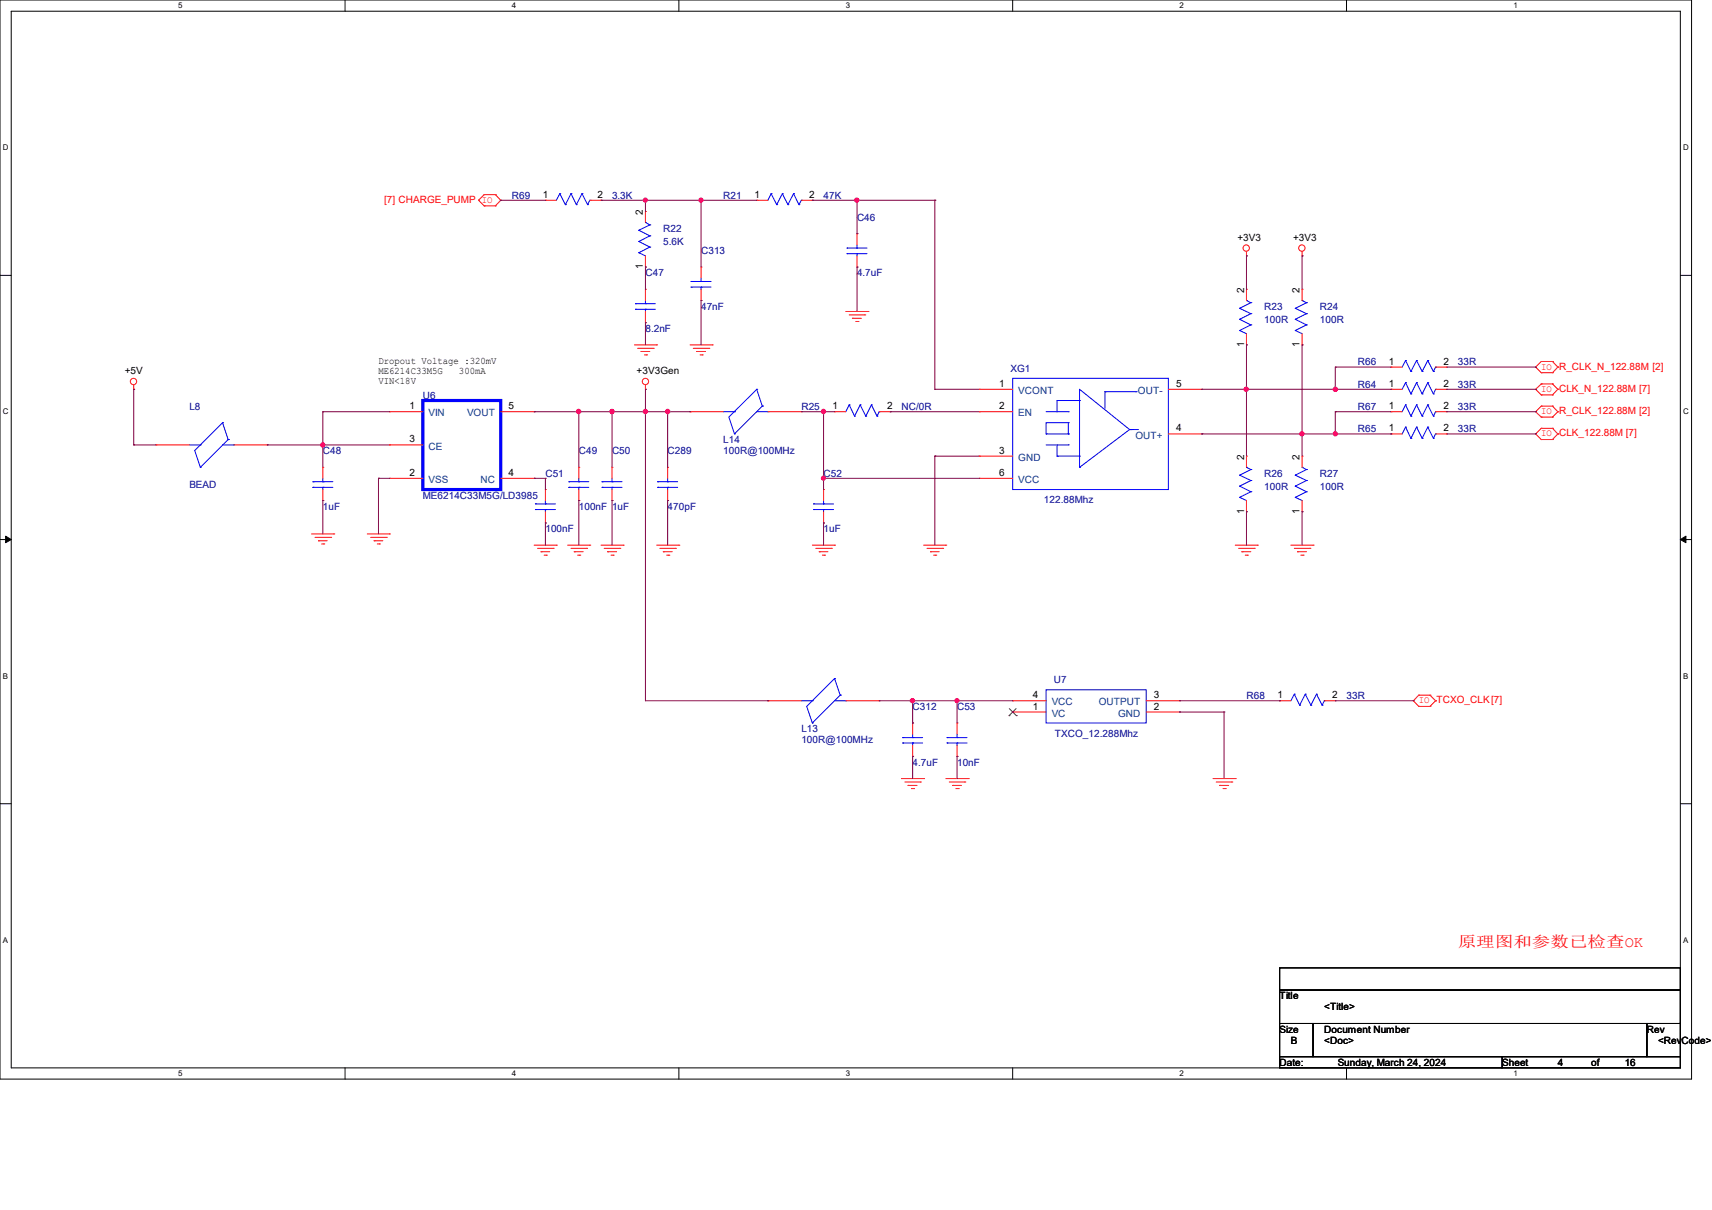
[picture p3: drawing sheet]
<svg xmlns="http://www.w3.org/2000/svg" width="297mm" height="210mm" viewBox="0 0 297 210" stroke-linecap="round" stroke-linejoin="round" font-family="sans-serif">
<g fill="none" stroke="#000" stroke-width=".17">
<path d="M0 0h293.5v187.3h-293.5zM1.9 1.9h289.6v183.4h-289.6zM59.9 0v1.9M117.8 0v1.9M175.7 0v1.9M233.6 0v1.9M0 47.8h1.9M291.5 47.8h2M0 93.6h1.9M1 93l.9 .6-.9 .6zM291.5 93.6l1-.6v1.2zM291.5 93.6h2"/>
<path d="M0 139.5h1.9M291.5 139.5h2M222 168h69.5v3.8h-69.5zM222 171.8h69.5v5.8h-69.5zM222 177.6h5.8v5.8h-5.8zM227.8 177.6h57.9v5.8h-57.9zM285.7 177.6h5.8v5.8h-5.8zM59.9 185.3v2M117.8 185.3v2M175.7 185.3v2M222 183.4h38.6v1.9h-38.6zM233.6 185.3v2"/>
<path d="M260.6 183.4h30.9v1.9h-30.9z"/>
</g>
<path d="M1 93l.9 .6-.9 .6zM291.5 93.6l1-.6v1.2z" fill="#000"/>
<g fill="none" stroke="#f00" stroke-width=".17">
<path d="M83 34.8h.1M83 34.8l1 .9M84 33.8h.1M84 35.7h.1M84 33.8l-1 1M84 33.8h1.9M84 35.7h1.9M85.9 33.8h.1M85.9 35.7h.1M85.9 33.8l1 1-1 .9M94.6 34.8h.1M94.6 34.8h1.9"/>
<path d="M102.3 34.8h2M104.3 34.8h.1M112 36.7h.1M112 36.7v1.9M131.3 34.8h.1M131.3 34.8h1.9M139 34.8h1.9M140.9 34.8h.1M110.1 59.9h3.8M112 46.4h.1M112 56h.1M112 50.2h.1"/>
<path d="M112 44.4v2M112 50.2v2M112 54.1v1.9M113.9 59.9h.1M119.7 59.9h3.9M121.6 52.2h.1M121.6 46.4h.1M121.6 46.4v1.9M121.6 50.2v2M123.6 59.9h.1M146.7 54.1h3.9M147.3 54.7h2.7"/>
<path d="M147.9 55.2h.1M147.9 55.2h1.5M148.5 55.8h.3M148.7 46.4h.1M148.7 40.6h.1M148.7 40.6v1.9M148.7 44.4v2M148.8 55.8h.1M150 54.7h.1M150.6 54.1h.1M216.2 44.4h.1M216.2 59.9h.1"/>
<path d="M216.2 50.2h.1M216.2 43.6v.8M216.2 50.2v2M216.2 57.9v2M225.9 44.4h.1M225.9 59.9h.1M225.9 50.2h.1M225.9 43.6v.8M225.9 50.2v2M225.9 57.9v2M23.2 67.6h.1M23.2 66.8v.8"/>
<path d="M27.1 77.2h.1M27.1 77.2h5.8M40.6 77.2h5.8M46.4 77.2h.1M67.6 77.2h.1M67.6 71.5h.1M67.6 77.2h5.8M67.6 71.5h5.8M86.9 71.5h5.8M92.7 71.5h.1M110.6 60.5h2.7M111.2 61h.1"/>
<path d="M111.2 61h1.5M111.8 61.6h.4M112 67.6h.1M112 66.8v.8M112.2 61.6h.1M113.3 60.5h.1M119.7 71.5h.1M119.7 71.5h5.8M120.3 60.5h2.7M120.9 61h.1M120.9 61h1.5M121.5 61.6h.3"/>
<path d="M121.8 61.6h.1M123 60.5h.1M133.2 71.5h5.8M139 71.5h.1M144.8 71.5h.1M144.8 71.5h1.9M152.5 71.5h1.9M154.4 71.5h.1M169.9 67.6h.1M169.9 71.5h.1M169.9 79.2h.1M169.9 67.6h5.8"/>
<path d="M169.9 71.5h5.8M169.9 79.2h5.8M202.7 67.6h5.8M202.7 75.3h5.8M208.5 75.3h.1M208.5 67.6h.1M216.2 79.2h.1M216.2 79.2v1.9M225.9 79.2h.1M225.9 79.2v1.9M241.3 67.6h.1M241.3 63.7h.1"/>
<path d="M241.3 71.5h.1M241.3 75.3h.1M241.3 67.6h1.9M241.3 71.5h1.9M241.3 75.3h1.9M241.3 63.7h1.9M249 67.6h2M249 71.5h2M249 75.3h2M249 63.7h2M251 67.6h.1M251 63.7h.1"/>
<path d="M251 71.5h.1M251 75.3h.1M267.4 74.3h.1M267.4 76.3h.1M267.4 66.6h.1M267.4 68.5h.1M267.4 70.5h.1M267.4 72.4h.1M267.4 62.7h.1M267.4 64.7h.1M267.4 74.3l-1 1 1 1M267.4 74.3h1.9"/>
<path d="M267.4 76.3h1.9M267.4 66.6l-1 1 1 .9M267.4 62.7l-1 1 1 1M267.4 66.6h1.9M267.4 68.5h1.9M267.4 70.5l-1 1 1 .9M267.4 70.5h1.9M267.4 72.4h1.9M267.4 62.7h1.9M267.4 64.7h1.9M269.3 74.3h.1M269.3 76.3h.1"/>
<path d="M269.3 66.6h.1M269.3 68.5h.1M269.3 70.5h.1M269.3 72.4h.1M269.3 62.7h.1M269.3 64.7h.1M269.3 74.3l1 1M269.3 66.6l1 1M269.3 70.5l1 1M269.3 62.7l1 1M270.3 75.3h.1M270.3 67.6h.1"/>
<path d="M270.3 71.5h.1M270.3 63.7h.1M270.3 71.5l-1 .9M270.3 75.3l-1 1M270.3 67.6l-1 .9M270.3 63.7l-1 1M54.1 92.7h3.8M54.7 93.3h2.7M55.2 93.9h.1M55.2 93.9h1.6M55.8 94.4h.4M56 86.9h.1"/>
<path d="M56 81.1h.1M56 81.1v1.9M56 85v1.9M56.2 94.4h.1M57.4 93.3h.1M57.9 92.7h.1M63.7 92.7h3.9M64.3 93.3h2.7M64.9 93.9h.1M64.9 93.9h1.5M65.4 94.4h.4M65.8 94.4h.1"/>
<path d="M67 93.3h.1M67.6 92.7h.1M67.6 83h.1M67.6 83h5.8M86.9 83h5.8M92.7 83h.1M92.7 94.6h3.8M93.3 95.2h2.7M93.9 95.8h.1M93.9 95.8h1.5M94.4 96.4h.4M94.6 90.8h.1"/>
<path d="M94.6 85h.1M94.6 85v1.9M94.6 88.8v2M94.8 96.4h.1M96 95.2h.1M96.5 94.6h.1M98.5 94.6h3.8M99.1 95.2h2.7M99.6 95.8h.1M99.6 95.8h1.6M100.2 96.4h.4M100.4 86.9h.1"/>
<path d="M100.4 81.1h.1M100.4 81.1v1.9M100.4 85v1.9M100.6 96.4h.1M101.8 95.2h.1M102.3 94.6h.1M104.3 94.6h3.8M104.8 95.2h2.7M105.4 95.8h.1M105.4 95.8h1.6M106 96.4h.4M106.2 86.9h.1"/>
<path d="M106.2 81.1h.1M106.2 81.1v1.9M106.2 85v1.9M106.4 96.4h.1M107.5 95.2h.1M108.1 94.6h.1M113.9 94.6h3.9M114.5 95.2h2.7M115.1 95.8h.1M115.1 95.8h1.5M115.7 96.4h.3M115.8 86.9h.1"/>
<path d="M115.8 81.1h.1M115.8 81.1v1.9M115.8 85v1.9M116 96.4h.1M117.2 95.2h.1M117.8 94.6h.1M140.9 94.6h3.9M141.5 95.2h2.7M142.1 95.8h.1M142.1 95.8h1.5M142.7 96.4h.3M142.9 90.8h.1"/>
<path d="M142.9 85h.1M142.9 85v1.9M142.9 88.8v2M143 96.4h.1M144.2 95.2h.1M144.8 94.6h.1M160.2 94.6h3.9M160.8 95.2h2.7M161.4 95.8h.1M161.4 95.8h1.5M162 96.4h.3M162.3 96.4h.1"/>
<path d="M163.5 95.2h.1M164.1 94.6h.1M169.9 83h.1M169.9 83h5.8M214.3 94.6h3.8M214.9 95.2h2.7M215.4 95.8h.1M215.4 95.8h1.6M216 96.4h.4M216.2 88.8h.1M216.2 86.9v1.9M216.4 96.4h.1"/>
<path d="M217.6 95.2h.1M218.1 94.6h.1M223.9 94.6h3.9M224.5 95.2h2.7M225.1 95.8h.1M225.1 95.8h1.6M225.7 96.4h.4M225.9 88.8h.1M225.9 86.9v1.9M226.1 96.4h.1M227.2 95.2h.1M227.8 94.6h.1"/>
<path d="M133.2 121.6h.1M133.2 121.6h5.8M146.7 121.6h5.8M152.5 121.6h.1M156.4 135.1h3.8M157 135.7h2.7M157.5 136.3h.1M157.5 136.3h1.6M158.1 136.9h.4M158.3 131.3h.1M158.3 125.5h.1M158.3 125.5v1.9"/>
<path d="M158.3 129.4v1.9M158.5 136.9h.1M159.7 135.7h.1M160.2 135.1h.1M164.1 135.1h3.9M164.7 135.7h2.7M165.3 136.3h.1M165.3 136.3h1.5M165.8 136.9h.4M166 131.3h.1M166 125.5h.1M166 125.5v1.9"/>
<path d="M166 129.4v1.9M166.2 136.9h.1M167.4 135.7h.1M168 135.1h.1M175.7 123.6h.1M175.7 121.6h.1M175.7 121.6h5.8M175.7 123.6h5.8M198.8 121.6h5.8M198.8 123.6h5.8M204.6 123.6h.1M204.6 121.6h.1"/>
<path d="M210.4 135.1h3.9M211 135.7h2.7M211.6 136.3h.1M211.6 136.3h1.5M212.2 136.9h.4M212.6 136.9h.1M213.7 135.7h.1M214.3 135.1h.1M222 121.6h.1M222 121.6h1.9M229.7 121.6h1.9M231.6 121.6h.1"/>
<path d="M246.1 120.6h.1M246.1 122.6h.1M246.1 120.6l-.9 1 .9 1M246.1 120.6h2M246.1 122.6h2M248.1 120.6h.1M248.1 122.6h.1M248.1 120.6l.9 1M249 121.6h.1M249 121.6l-.9 1"/>
<circle cx="216.2" cy="43.1" r=".55"/>
<circle cx="225.8" cy="43.1" r=".55"/>
<circle cx="23.2" cy="66.2" r=".55"/>
<circle cx="112" cy="66.2" r=".55"/>
</g>
<g fill="none" stroke="#00f" stroke-width=".17">
<path d="M97.1 33.6h.1M97.1 33.6l1 1.9M97.1 33.6l-.6 1.2M98.1 35.5h.1M99.1 33.6h.1M99.1 33.6l-1 1.9M99.1 33.6l.9 1.9M100 35.5h.1M101 33.6h.1M101 33.6l-1 1.9M101 33.6l.9 1.9M101.9 35.5h.1"/>
<path d="M102.3 34.8h.1M102.3 34.8l-.4 .7M110.8 40h.1M110.8 40l1.9 .9M112 38.6h.1M112 38.6l.7 .4M112.7 39h.1M112.7 39l-1.9 1M133.8 33.6h.1M133.8 33.6l.9 1.9M133.8 33.6l-.6 1.2M134.7 35.5h.1"/>
<path d="M135.7 33.6h.1M135.7 33.6l-1 1.9M135.7 33.6l1 1.9M136.7 35.5h.1M137.7 33.6h.1M137.7 33.6l-1 1.9M137.7 33.6l.9 1.9M138.6 35.5h.1M139 34.8h.1M139 34.8l-.4 .7M110.2 52.7h.1M110.2 53.7h.1"/>
<path d="M110.2 52.7h3.5M110.2 53.7h3.5M110.8 41.9h.1M110.8 43.9h.1M110.8 41.9l1.9 1M110.8 43.9l1.2 .5M112 53.7h.1M112 52.7h.1M112 52.2v.5M112 53.7v.4M112.7 42.9h.1M112.7 40.9h.1"/>
<path d="M112.7 42.9l-1.9 1M112.7 40.9l-1.9 1M119.9 48.9h.1M119.9 49.8h.1M119.9 48.9h3.5M119.9 49.8h3.5M121.6 49.8h.1M121.6 48.9h.1M121.6 48.3v.6M121.6 49.8v.4M146.9 43.1h.1M146.9 44h.1"/>
<path d="M146.9 43.1h3.5M146.9 44h3.5M148.7 44h.1M148.7 43.1h.1M148.7 42.5v.6M148.7 44v.4M215.1 55.4h.1M215.1 57.4h.1M215.1 53.5h.1M215.1 55.4l1.9 1M215.1 57.4l1.1 .5M215.1 53.5l1.9 .9"/>
<path d="M216.2 52.2h.1M216.2 52.2l.8 .3M217 56.4h.1M217 54.4h.1M217 52.5h.1M217 56.4l-1.9 1M217 54.4l-1.9 1M217 52.5l-1.9 1M224.7 55.4h.1M224.7 57.4h.1M224.7 53.5h.1M224.7 55.4l2 1"/>
<path d="M224.7 57.4l1.2 .5M224.7 53.5l2 .9M225.9 52.2h.1M225.9 52.2l.8 .3M226.7 56.4h.1M226.7 54.4h.1M226.7 52.5h.1M226.7 56.4l-2 1M226.7 54.4l-2 1M226.7 52.5l-2 1M32.9 77.2h1.9M34.8 77.2h.1"/>
<path d="M38.6 73.4h.1M38.6 73.4l-4.8 4.8 1 2.9M38.6 73.4l1 2.9M38.6 77.2h2M39.6 76.3h.1M39.6 76.3l-4.8 4.8M40.6 77.2h.1M125.5 71.5h1.9M127.4 75.3h.1M127.4 71.5h.1M131.3 67.6h.1M131.3 71.5h1.9"/>
<path d="M131.3 67.6l-4.9 4.8 1 2.9M131.3 67.6l.9 2.9M132.2 70.5h.1M132.2 70.5l-4.8 4.8M133.2 71.5h.1M147.3 70.3h.1M147.3 70.3l1 1.9M147.3 70.3l-.6 1.2M148.3 72.2h.1M149.2 70.3h.1M149.2 70.3l-.9 1.9M149.2 70.3l1 1.9"/>
<path d="M150.2 72.2h.1M151.2 70.3h.1M151.2 70.3l-1 1.9M151.2 70.3l.9 1.9M152.1 72.2h.1M152.5 71.5h.1M152.5 71.5l-.4 .7M175.7 65.7h27v19.3h-27zM181.5 75.3h.1M181.5 77.2h3.8M181.5 71.5h3.8M181.5 75.3h3.8"/>
<path d="M183.4 69.5h.1M183.4 79.2h.1M183.4 69.5v2M183.4 77.2v2M183.4 69.5h3.9M183.4 79.2h3.9M185.3 71.5h.1M185.3 73.4h.1M185.3 75.3h.1M185.3 77.2h.1M185.3 73.4h-3.8v1.9M185.3 73.4v1.9"/>
<path d="M187.3 69.5h.1M187.3 79.2h.1M191.7 68h.1M191.7 68v2.9M191.7 68h5.4M196 74.5h.1M196 74.5l-8.7-6.9v13.5M196 74.5l-8.7 6.6M196 74.5h1.3M196.1 74.5h.1M196.3 74.5h.1M197.1 68h.1"/>
<path d="M197.3 74.5h.1M243.8 66.4h.1M243.8 62.6h.1M243.8 70.3h.1M243.8 74.1h.1M243.8 66.4l1 2M243.8 66.4l-.6 1.2M243.8 62.6l1 1.9M243.8 62.6l-.6 1.1M243.8 70.3l1 1.9M243.8 70.3l-.6 1.2M243.8 74.1l1 2"/>
<path d="M243.8 74.1l-.6 1.2M244.8 68.4h.1M244.8 64.5h.1M244.8 72.2h.1M244.8 76.1h.1M245.7 66.4h.1M245.7 62.6h.1M245.7 70.3h.1M245.7 74.1h.1M245.7 66.4l-.9 2M245.7 66.4l1 2M245.7 70.3l-.9 1.9"/>
<path d="M245.7 62.6l-.9 1.9M245.7 62.6l1 1.9M245.7 70.3l1 1.9M245.7 74.1l-.9 2M245.7 74.1l1 2M246.7 68.4h.1M246.7 64.5h.1M246.7 72.2h.1M246.7 76.1h.1M247.7 66.4h.1M247.7 62.6h.1M247.7 70.3h.1"/>
<path d="M247.7 74.1h.1M247.7 66.4l-1 2M247.7 66.4l1 2M247.7 62.6l-1 1.9M247.7 62.6l1 1.9M247.7 74.1l1 2M247.7 74.1l-1 2M247.7 70.3l-1 1.9M247.7 70.3l1 1.9M248.7 68.4h.1M248.7 64.5h.1M248.7 72.2h.1"/>
<path d="M248.7 76.1h.1M249 67.6h.1M249 63.7h.1M249 71.5h.1M249 75.3h.1M249 67.6l-.3 .8M249 63.7l-.3 .8M249 71.5l-.3 .7M249 75.3l-.3 .8M34.8 81.1h.1M54.3 83.6h.1M54.3 84.6h.1"/>
<path d="M54.3 83.6h3.4M54.3 84.6h3.4M56 84.6h.1M56 83.6h.1M56 83v.6M56 84.6v.4M92.9 87.5h.1M92.9 88.4h.1M92.9 87.5h3.5M92.9 88.4h3.5M94.6 88.4h.1M94.6 87.5h.1"/>
<path d="M94.6 86.9v.6M94.6 88.4v.4M98.7 83.6h.1M98.7 84.6h.1M98.7 83.6h3.5M98.7 84.6h3.5M100.4 84.6h.1M100.4 83.6h.1M100.4 83v.6M100.4 84.6v.4M104.4 83.6h.1M104.4 84.6h.1"/>
<path d="M104.4 83.6h3.5M104.4 84.6h3.5M106.2 84.6h.1M106.2 83.6h.1M106.2 83v.6M106.2 84.6v.4M114.1 83.6h.1M114.1 84.6h.1M114.1 83.6h3.5M114.1 84.6h3.5M115.8 84.6h.1M115.8 83.6h.1"/>
<path d="M115.8 83v.6M115.8 84.6v.4M141.1 87.5h.1M141.1 88.4h.1M141.1 87.5h3.5M141.1 88.4h3.5M142.9 88.4h.1M142.9 87.5h.1M142.9 86.9v.6M142.9 88.4v.4M187.3 81.1h.1M215.1 84.4h.1"/>
<path d="M215.1 86.3h.1M215.1 82.5h.1M215.1 84.4l1.9 .9M215.1 86.3l1.1 .6M215.1 82.5l1.9 .9M216.2 81.1h.1M216.2 81.1l.8 .4M217 85.3h.1M217 83.4h.1M217 81.5h.1M217 85.3l-1.9 1M217 83.4l-1.9 1"/>
<path d="M217 81.5l-1.9 1M224.7 84.4h.1M224.7 86.3h.1M224.7 82.5h.1M224.7 84.4l2 .9M224.7 86.3l1.2 .6M224.7 82.5l2 .9M225.9 81.1h.1M225.9 81.1l.8 .4M226.7 85.3h.1M226.7 83.4h.1M226.7 81.5h.1"/>
<path d="M226.7 85.3l-2 1M226.7 83.4l-2 1M226.7 81.5l-2 1M144.8 117.8h.1M144.8 117.8l-4.8 4.8 .9 2.9M144.8 117.8l1 2.8M181.5 119.7h17.3v5.8h-17.3zM139 121.6h1.9M140.9 125.5h.1M140.9 121.6h.1M144.8 121.6h1.9M145.8 120.6h.1"/>
<path d="M145.8 120.6l-4.9 4.9M146.7 121.6h.1M156.6 128h.1M156.6 128.9h.1M156.6 128h3.5M156.6 128.9h3.5M158.3 128.9h.1M158.3 128h.1M158.3 127.4v.6M158.3 128.9v.5M164.3 128h.1M164.3 128.9h.1"/>
<path d="M164.3 128h3.5M164.3 128.9h3.5M166 128.9h.1M166 128h.1M166 127.4v.6M166 128.9v.5M224.5 120.5h.1M224.5 120.5l1 1.9M224.5 120.5l-.6 1.1M225.5 122.4h.1M226.4 120.5h.1M226.4 120.5l-.9 1.9"/>
<path d="M226.4 120.5l1 1.9M227.4 122.4h.1M228.4 120.5h.1M228.4 120.5l-1 1.9M228.4 120.5l1 1.9M229.4 122.4h.1M229.7 121.6h.1M229.7 121.6l-.3 .8"/>
</g>
<path d="M175 124.2h.1M175.1 123l1.2 1.2M176.3 123l-1.3 1.2M176.3 124.2h.1" fill="none" stroke="#804000" stroke-width=".17"/>
<path d="M73.4 69.5h13.5v15.5h-13.5z" fill="none" stroke="#00f" stroke-width=".55"/>
<path d="M92.7 71.5h.1M92.7 71.5h7.7M100.4 71.5h.1M100.4 71.5v9.6" fill="none" stroke="#800040" stroke-width=".17"/>
<circle cx="100.4" cy="71.4" r=".38" fill="#f0f"/>
<circle cx="100.4" cy="71.4" r=".38" fill="none" stroke="#f0f" stroke-width=".17"/>
<path d="M56 71.5h.1M56 71.5v5.7M56 86.9h.1M56 86.9v5.8M100.4 86.9h.1M100.4 86.9v7.7" fill="none" stroke="#800040" stroke-width=".17"/>
<circle cx="56" cy="77.2" r=".37" fill="#f0f"/>
<circle cx="56" cy="77.2" r=".37" fill="none" stroke="#f0f" stroke-width=".17"/>
<g fill="none" stroke="#800040" stroke-width=".17">
<path d="M23.2 67.6h.1M23.2 77.2h.1M23.2 77.2h3.9M23.2 67.6v9.6M46.4 77.2h.1M46.4 77.2h21.2M56 71.5h.1M56 77.2h.1M56 71.5h11.6M56 77.2v3.9M100.4 71.5h.1M100.4 71.5h11.6"/>
<path d="M106.2 71.5h.1M106.2 71.5v9.6M65.7 83h.1M65.7 83h1.9M65.7 83v9.7M106.2 86.9h.1M106.2 86.9v7.7"/>
</g>
<circle cx="106.2" cy="71.4" r=".38" fill="#f0f"/>
<circle cx="106.2" cy="71.4" r=".38" fill="none" stroke="#f0f" stroke-width=".17"/>
<path d="M162.2 79.2h.1M162.2 79.2v15.4M162.2 79.2h7.7M142.9 83h.1M142.9 83h27" fill="none" stroke="#800040" stroke-width=".17"/>
<circle cx="142.9" cy="83" r=".36" fill="#f0f"/>
<circle cx="142.9" cy="83" r=".36" fill="none" stroke="#f0f" stroke-width=".17"/>
<path d="M142.9 71.5h.1M142.9 71.5v11.5" fill="none" stroke="#800040" stroke-width=".17"/>
<circle cx="142.8" cy="71.4" r=".37" fill="#f0f"/>
<circle cx="142.8" cy="71.4" r=".37" fill="none" stroke="#f0f" stroke-width=".17"/>
<path d="M140.9 34.8h.1M140.9 34.8h7.8M162.2 34.8h.1M162.2 34.8v32.8M162.2 67.6h.1M162.2 67.6h7.7" fill="none" stroke="#800040" stroke-width=".17"/>
<circle cx="148.6" cy="34.7" r=".37" fill="#f0f"/>
<circle cx="148.6" cy="34.7" r=".37" fill="none" stroke="#f0f" stroke-width=".17"/>
<g fill="none" stroke="#800040" stroke-width=".17">
<path d="M86.9 34.8h.1M86.9 34.8h7.7M112 34.8h.1M112 34.8h9.6M112 34.8v1.9M148.7 34.8v5.8M112 46.4h.1M112 56h.1M112 46.4v3.8M112 56v3.9M148.7 46.4h.1M148.7 40.6h.1"/>
<path d="M148.7 46.4v7.7M142.9 71.5h.1M142.9 71.5h1.9M154.4 71.5h.1M154.4 71.5h15.5M208.5 67.6h.1M208.5 75.3h.1M208.5 67.6h7.7M208.5 75.3h17.4M142.9 90.8h.1M142.9 90.8v3.8"/>
</g>
<circle cx="225.9" cy="75.3" r=".37" fill="#f0f"/>
<circle cx="225.9" cy="75.3" r=".37" fill="none" stroke="#f0f" stroke-width=".17"/>
<path d="M225.9 59.9h.1M225.9 59.9v19.3M216.2 67.6h.1M216.2 67.6v11.6M216.2 67.6h15.4M225.9 75.3h.1M225.9 75.3h5.7M231.6 75.3h.1M231.6 67.6h.1M225.9 88.8h.1M225.9 88.8v5.8" fill="none" stroke="#800040" stroke-width=".17"/>
<circle cx="216.2" cy="67.6" r=".38" fill="#f0f"/>
<circle cx="216.2" cy="67.6" r=".38" fill="none" stroke="#f0f" stroke-width=".17"/>
<circle cx="231.6" cy="67.6" r=".38" fill="#f0f"/>
<circle cx="231.6" cy="67.6" r=".38" fill="none" stroke="#f0f" stroke-width=".17"/>
<path d="M216.2 59.9h.1M216.2 44.4h.1M216.2 44.4v5.8M216.2 59.9v7.7M225.9 44.4h.1M225.9 44.4v5.8M112 71.5h.1M112 71.5v50.1M216.2 88.8h.1M216.2 88.8v5.8" fill="none" stroke="#800040" stroke-width=".17"/>
<circle cx="111.9" cy="71.4" r=".37" fill="#f0f"/>
<circle cx="111.9" cy="71.4" r=".37" fill="none" stroke="#f0f" stroke-width=".17"/>
<g fill="none" stroke="#800040" stroke-width=".17">
<path d="M148.7 34.8h13.5M162.2 34.8h.1M112 67.6h.1M112 67.6v3.9h3.8M115.8 71.5h.1M115.8 71.5v9.6M92.7 83h.1M92.7 83h1.9M94.6 90.8h.1M94.6 83h.1M94.6 83v2M94.6 90.8v3.8"/>
<path d="M115.8 86.9h.1M115.8 86.9v7.7M112 121.6h21.2M133.2 121.6h.1M166 131.3h.1M166 121.6h.1M166 121.6h9.7M166 121.6v3.9M166 131.3v3.8M204.6 123.6h.1M204.6 121.6h17.4M204.6 123.6h7.7"/>
<path d="M212.3 123.6h.1M212.3 123.6v11.5M222 121.6h.1"/>
</g>
<circle cx="115.8" cy="71.4" r=".38" fill="#f0f"/>
<circle cx="115.8" cy="71.4" r=".38" fill="none" stroke="#f0f" stroke-width=".17"/>
<g fill="none" stroke="#800040" stroke-width=".17">
<path d="M115.8 71.5h3.9M119.7 71.5h.1M231.6 63.7h.1M231.6 67.6h.1M231.6 71.5h.1M231.6 75.3h.1M231.6 71.5h9.7M231.6 67.6h9.7M231.6 63.7h9.7M231.6 63.7v3.9M231.6 71.5v3.8M241.3 67.6h.1"/>
<path d="M251 71.5h15.4M251 67.6h15.4M251 75.3h15.4M251 63.7h15.4M266.4 67.6h.1M266.4 75.3h.1M266.4 63.7h.1M266.4 71.5h.1"/>
</g>
<circle cx="231.7" cy="75.3" r=".37" fill="#f0f"/>
<circle cx="231.7" cy="75.3" r=".37" fill="none" stroke="#f0f" stroke-width=".17"/>
<g fill="none" stroke="#800040" stroke-width=".17">
<path d="M139 71.5h3.9M142.9 71.5h.1M231.6 75.3h9.7M241.3 75.3h.1M142.9 83h.1M142.9 83v2M152.5 121.6h13.5M158.3 121.6h.1M158.3 131.3h.1M158.3 125.5h.1M158.3 121.6v3.9M158.3 131.3v3.8"/>
<path d="M166 121.6h.1M231.6 121.6h13.6M245.2 121.6h.1"/>
</g>
<circle cx="158.3" cy="121.6" r=".37" fill="#f0f"/>
<circle cx="158.3" cy="121.6" r=".37" fill="none" stroke="#f0f" stroke-width=".17"/>
<circle cx="166" cy="121.6" r=".36" fill="#f0f"/>
<circle cx="166" cy="121.6" r=".36" fill="none" stroke="#f0f" stroke-width=".17"/>
<path d="M121.6 34.8h.1M121.6 34.8v11.6M121.6 34.8h9.7M121.6 52.2h.1M121.6 52.2v7.7" fill="none" stroke="#800040" stroke-width=".17"/>
<circle cx="121.6" cy="34.7" r=".36" fill="#f0f"/>
<circle cx="121.6" cy="34.7" r=".36" fill="none" stroke="#f0f" stroke-width=".17"/>
<path d="M104.3 34.8h.1M104.3 34.8h7.7" fill="none" stroke="#800040" stroke-width=".17"/>
<circle cx="112" cy="34.7" r=".36" fill="#f0f"/>
<circle cx="112" cy="34.7" r=".36" fill="none" stroke="#f0f" stroke-width=".17"/>
<circle cx="100.4" cy="71.4" r=".38" fill="#f0f"/>
<circle cx="100.4" cy="71.4" r=".38" fill="none" stroke="#f0f" stroke-width=".17"/>
<circle cx="56" cy="77.2" r=".37" fill="#f0f"/>
<circle cx="56" cy="77.2" r=".37" fill="none" stroke="#f0f" stroke-width=".17"/>
<circle cx="106.2" cy="71.4" r=".38" fill="#f0f"/>
<circle cx="106.2" cy="71.4" r=".38" fill="none" stroke="#f0f" stroke-width=".17"/>
<circle cx="142.9" cy="83" r=".36" fill="#f0f"/>
<circle cx="142.9" cy="83" r=".36" fill="none" stroke="#f0f" stroke-width=".17"/>
<circle cx="142.8" cy="71.4" r=".37" fill="#f0f"/>
<circle cx="142.8" cy="71.4" r=".37" fill="none" stroke="#f0f" stroke-width=".17"/>
<circle cx="148.6" cy="34.7" r=".37" fill="#f0f"/>
<circle cx="148.6" cy="34.7" r=".37" fill="none" stroke="#f0f" stroke-width=".17"/>
<circle cx="225.9" cy="75.3" r=".37" fill="#f0f"/>
<circle cx="225.9" cy="75.3" r=".37" fill="none" stroke="#f0f" stroke-width=".17"/>
<circle cx="216.2" cy="67.6" r=".38" fill="#f0f"/>
<circle cx="216.2" cy="67.6" r=".38" fill="none" stroke="#f0f" stroke-width=".17"/>
<circle cx="231.6" cy="67.6" r=".38" fill="#f0f"/>
<circle cx="231.6" cy="67.6" r=".38" fill="none" stroke="#f0f" stroke-width=".17"/>
<circle cx="111.9" cy="71.4" r=".37" fill="#f0f"/>
<circle cx="111.9" cy="71.4" r=".37" fill="none" stroke="#f0f" stroke-width=".17"/>
<circle cx="115.8" cy="71.4" r=".38" fill="#f0f"/>
<circle cx="115.8" cy="71.4" r=".38" fill="none" stroke="#f0f" stroke-width=".17"/>
<circle cx="231.7" cy="75.3" r=".37" fill="#f0f"/>
<circle cx="231.7" cy="75.3" r=".37" fill="none" stroke="#f0f" stroke-width=".17"/>
<circle cx="158.3" cy="121.6" r=".37" fill="#f0f"/>
<circle cx="158.3" cy="121.6" r=".37" fill="none" stroke="#f0f" stroke-width=".17"/>
<circle cx="166" cy="121.6" r=".36" fill="#f0f"/>
<circle cx="166" cy="121.6" r=".36" fill="none" stroke="#f0f" stroke-width=".17"/>
<circle cx="121.6" cy="34.7" r=".36" fill="#f0f"/>
<circle cx="121.6" cy="34.7" r=".36" fill="none" stroke="#f0f" stroke-width=".17"/>
<circle cx="112" cy="34.7" r=".36" fill="#f0f"/>
<circle cx="112" cy="34.7" r=".36" fill="none" stroke="#f0f" stroke-width=".17"/>
<text font-size="2.7" fill="#f00" x="252.9" y="164.3">原理图和参数已检查OK</text>
<g font-size="1.7" fill="#f00">
<text x="66.6" y="35.2">[7] CHARGE_PUMP IO</text>
<text x="267.4" y="64.1">IO</text>
<text x="270.5" y="64.2">R_CLK_N_122.88M [2]</text>
<text x="267.4" y="68">IO</text>
<text x="267.4" y="71.9">IO</text>
<text x="270.5" y="68">CLK_N_122.88M [7]</text>
<text x="270.5" y="71.9">R_CLK_122.88M [2]</text>
<text x="267.4" y="75.7">IO</text>
<text x="270.5" y="75.7">CLK_122.88M [7]</text>
<text x="246.1" y="122">IO</text>
<text x="249.2" y="122.1">TCXO_CLK[7]</text>
</g>
<g font-size="1.7" fill="#000080">
<text x="88.8" y="34.5">R69</text>
<text x="106.2" y="34.5">3.3K</text>
<text x="125.5" y="34.5">R21</text>
<text x="142.9" y="34.5">47K</text>
<text x="115.1" y="40.2">R22</text>
<text x="148.7" y="38.3">C46</text>
<text x="112" y="48">C47</text>
<text x="115.1" y="42.5">5.6K</text>
<text x="121.6" y="44.1">C313</text>
<text x="148.7" y="48">4.7uF</text>
<text x="121.6" y="53.8">47nF</text>
<text x="219.3" y="53.8">R23</text>
<text x="229" y="53.8">R24</text>
<text x="112" y="57.6">8.2nF</text>
<text x="219.3" y="56">100R</text>
<text x="229" y="56">100R</text>
<text x="175.3" y="64.6">XG1</text>
<text x="235.5" y="63.4">R66</text>
<text x="252.9" y="63.4">33R</text>
<text x="32.9" y="71.1">L8</text>
<text x="73.4" y="69.2">U6</text>
<text x="139" y="71.1">R25</text>
<text x="156.4" y="71.1">NC/0R</text>
<text x="235.5" y="67.3">R64</text>
<text x="235.5" y="71.1">R67</text>
<text x="252.9" y="67.3">33R</text>
<text x="252.9" y="71.1">33R</text>
<text x="125.5" y="76.9">L14</text>
<text x="235.5" y="75">R65</text>
<text x="252.9" y="75">33R</text>
<text x="56" y="78.8">C48</text>
<text x="94.6" y="82.7">C51</text>
<text x="100.4" y="78.8">C49</text>
<text x="106.2" y="78.8">C50</text>
<text x="115.8" y="78.8">C289</text>
<text x="125.5" y="78.8">100R@100MHz</text>
<text x="142.9" y="82.7">C52</text>
<text x="219.3" y="82.7">R26</text>
<text x="229" y="82.7">R27</text>
<text x="32.9" y="84.6">BEAD</text>
<text x="56" y="88.5">1uF</text>
<text x="73.4" y="86.6">ME6214C33M5G/LD3985</text>
<text x="100.4" y="88.5">100nF</text>
<text x="106.2" y="88.5">1uF</text>
<text x="115.8" y="88.5">470pF</text>
<text x="181.1" y="87.3">122.88Mhz</text>
<text x="219.3" y="85">100R</text>
<text x="229" y="85">100R</text>
<text x="94.6" y="92.4">100nF</text>
<text x="142.9" y="92.4">1uF</text>
<text x="182.8" y="118.6">U7</text>
<text x="158.3" y="123.2">C312</text>
<text x="166" y="123.2">C53</text>
<text x="216.2" y="121.3">R68</text>
<text x="233.6" y="121.3">33R</text>
<text x="139" y="127.1">L13</text>
<text x="139" y="129">100R@100MHz</text>
<text x="183" y="127.9">TXCO_12.288Mhz</text>
<text x="158.3" y="132.9">4.7uF</text>
<text x="166" y="132.9">10nF</text>
</g>
<g font-size="1.7">
<text x="94.2" y="34.3">1</text>
<text x="103.7" y="34.3">2</text>
<text x="130.9" y="34.3">1</text>
<text x="140.4" y="34.3">2</text>
<text x="111.5" y="37.3" transform="rotate(-90 111.5 37.3)">2</text>
<text x="214.7" y="41.8">+3V3</text>
<text x="224.3" y="41.8">+3V3</text>
<text x="111.5" y="46.7" transform="rotate(-90 111.5 46.7)">1</text>
<text x="215.8" y="50.8" transform="rotate(-90 215.8 50.8)">2</text>
<text x="225.5" y="50.8" transform="rotate(-90 225.5 50.8)">2</text>
<text x="21.6" y="64.9">+5V</text>
<text x="65.7" y="63.2">Dropout Voltage :320mV</text>
<text x="65.7" y="64.9">ME6214C33M5G</text>
<text x="79.6" y="64.9">300mA</text>
<text x="110.4" y="64.9">+3V3Gen</text>
<text x="215.8" y="60.2" transform="rotate(-90 215.8 60.2)">1</text>
<text x="225.5" y="60.2" transform="rotate(-90 225.5 60.2)">1</text>
<text x="240.9" y="63.3">1</text>
<text x="250.4" y="63.3">2</text>
<text x="65.7" y="66.7">VIN&lt;18V</text>
<text x="71" y="71">1</text>
<text x="88.2" y="71">5</text>
<text x="144.4" y="71">1</text>
<text x="153.9" y="71">2</text>
<text x="173.4" y="67.1">1</text>
<text x="173.4" y="71">2</text>
<text x="204" y="67.1">5</text>
<text x="240.9" y="67.1">1</text>
<text x="240.9" y="71">1</text>
<text x="250.4" y="67.1">2</text>
<text x="250.4" y="71">2</text>
<text x="71" y="76.8">3</text>
<text x="204" y="74.9">4</text>
<text x="240.9" y="74.9">1</text>
<text x="250.4" y="74.9">2</text>
<text x="71" y="82.6">2</text>
<text x="88.2" y="82.6">4</text>
<text x="173.4" y="78.7">3</text>
<text x="173.4" y="82.6">6</text>
<text x="215.8" y="79.8" transform="rotate(-90 215.8 79.8)">2</text>
<text x="225.5" y="79.8" transform="rotate(-90 225.5 79.8)">2</text>
<text x="215.8" y="89.2" transform="rotate(-90 215.8 89.2)">1</text>
<text x="225.5" y="89.2" transform="rotate(-90 225.5 89.2)">1</text>
<text x="179.2" y="123.1">1</text>
<text x="179.2" y="121.2">4</text>
<text x="200.2" y="123.1">2</text>
<text x="200.2" y="121.2">3</text>
<text x="221.6" y="121.2">1</text>
<text x="231.1" y="121.2">2</text>
<text x="222" y="173.4">Title</text>
<text x="222" y="179.2">Size</text>
<text x="229.7" y="179.2">Document Number</text>
<text x="229.7" y="175.3">&lt;Title&gt;</text>
<text x="285.7" y="179.2">Rev</text>
<text x="222" y="185">Date:</text>
<text x="223.9" y="181.1">B</text>
<text x="229.7" y="181.1">&lt;Doc&gt;</text>
<text x="232.1" y="185">Sunday, March 24, 2024</text>
<text x="260.6" y="185">Sheet</text>
<text x="270.3" y="185">4</text>
<text x="276.1" y="185">of</text>
<text x="281.9" y="185">16</text>
<text x="287.7" y="181.1">&lt;Rev</text>
<text x="291.7" y="181.1">Co</text>
<text x="294" y="181.1">de&gt;</text>
</g>
<g font-size="1.7" fill="#004080">
<text x="176.7" y="68.4">VCONT</text>
<text x="197.4" y="68.4">OUT-</text>
<text x="74.3" y="72.3">VIN</text>
<text x="81" y="72.3">VOUT</text>
<text x="176.7" y="72.3">EN</text>
<text x="197" y="76.1">OUT+</text>
<text x="74.3" y="78">CE</text>
<text x="74.3" y="83.8">VSS</text>
<text x="83.4" y="83.8">NC</text>
<text x="176.7" y="80">GND</text>
<text x="176.7" y="83.8">VCC</text>
<text x="182.5" y="124.4">VC</text>
<text x="182.5" y="122.4">VCC</text>
<text x="190.6" y="122.4">OUTPUT</text>
<text x="194" y="124.4">GND</text>
</g>
<g font-size="1.4">
<text x="30.9" y="1.4">5</text>
<text x="88.8" y="1.4">4</text>
<text x="146.7" y="1.4">3</text>
<text x="204.6" y="1.4">2</text>
<text x="262.6" y="1.4">1</text>
<text x=".5" y="26.1">D</text>
<text x="292" y="26.1">D</text>
<text x=".5" y="71.9">C</text>
<text x="292" y="71.9">C</text>
<text x=".5" y="117.8">B</text>
<text x="292" y="117.8">B</text>
<text x=".5" y="163.6">A</text>
<text x="292" y="163.6">A</text>
<text x="30.9" y="186.8">5</text>
<text x="88.8" y="186.8">4</text>
<text x="146.7" y="186.8">3</text>
<text x="204.6" y="186.8">2</text>
<text x="262.6" y="186.8">1</text>
</g>
</svg>
